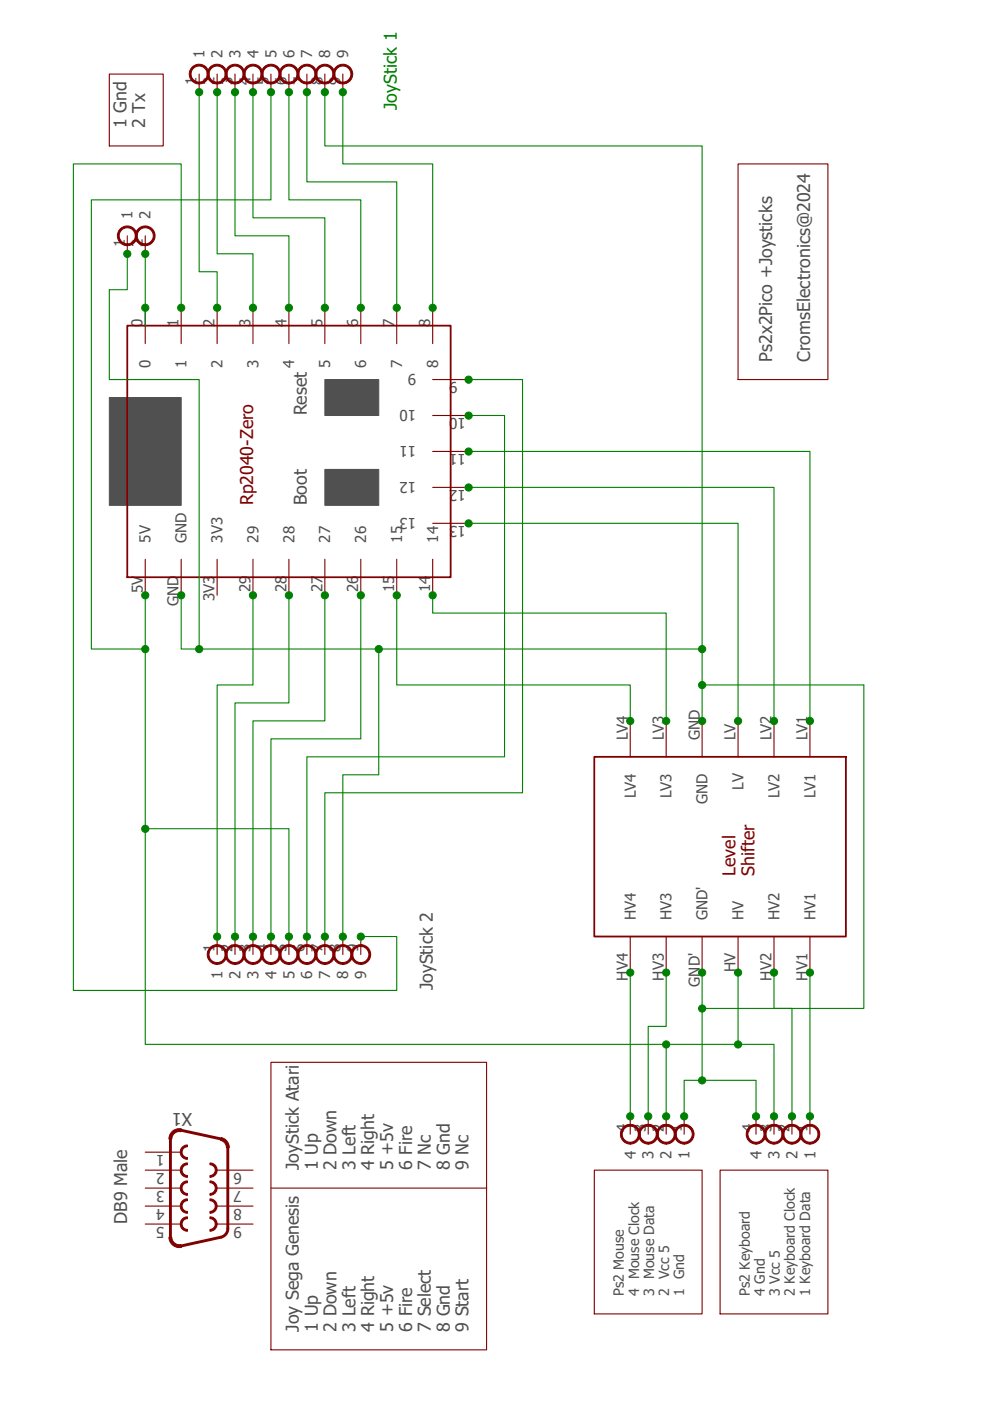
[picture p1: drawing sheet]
<svg xmlns="http://www.w3.org/2000/svg" width="210mm" height="297mm" viewBox="0 0 210 297" stroke-linecap="round" stroke-linejoin="round" font-family="sans-serif">
<g fill="#505050" stroke="#505050" stroke-width=".21">
<path d="M23.2 84.3h15.2v22.8h-15.2z"/>
<path d="M68.9 99.5h11.4v7.6h-11.4z"/>
<path d="M68.9 80.5h11.4v7.6h-11.4z"/>
</g>
<g fill="none" stroke="#800000" stroke-width=".23">
<path d="M23.2 15.7h11.4v15.2h-11.4zM42.2 15.7v3.8M46 15.7v3.8M49.8 15.7v3.8M53.6 15.7v3.8M57.4 15.7v3.8M61.3 15.7v3.8M65.1 15.7v3.8M68.9 15.7v3.8M72.7 15.7v3.8M156.5 34.8h19v45.7h-19zM27 50v3.8"/>
<path d="M30.8 50v3.8M30.8 65.2v7.7M38.4 65.2v7.7M46 65.2v7.7M53.6 65.2v7.7M61.3 65.2v7.7M68.9 65.2v7.7M76.5 65.2v7.7M84.1 65.2v7.7M91.7 65.2v7.7M91.7 95.7h7.7M91.7 88.1h7.7"/>
<path d="M91.7 80.5h7.7M30.8 118.6v7.6M38.4 118.6v7.6M46 118.6v7.6M53.6 118.6v7.6M61.3 118.6v7.6M68.9 118.6v7.6M76.5 118.6v7.6M84.1 118.6v7.6M91.7 118.6v7.6M91.7 111h7.7M91.7 103.3h7.7"/>
<path d="M133.6 152.8v7.7M141.2 152.8v7.7M148.9 152.8v7.7M156.5 152.8v7.7M164.1 152.8v7.7M171.7 152.8v7.7M46 198.6v3.8M49.8 198.6v3.8M53.6 198.6v3.8M57.4 198.6v3.8M61.3 198.6v3.8M65.1 198.6v3.8"/>
<path d="M68.9 198.6v3.8M72.7 198.6v3.8M76.5 198.6v3.8M133.6 198.6v7.6M141.2 198.6v7.6M148.9 198.6v7.6M156.5 198.6v7.6M164.1 198.6v7.6M171.7 198.6v7.6M57.4 225.2h45.8v61h-45.8zM133.6 236.7v3.8M137.4 236.7v3.8"/>
<path d="M141.2 236.7v3.8M145.1 236.7v3.8M160.3 236.7v3.8M164.1 236.7v3.8M167.9 236.7v3.8M171.7 236.7v3.8M30.8 251.9h7.6M30.8 244.3h7.6M30.8 248.1h7.6M30.8 255.7h7.6M30.8 259.5h7.6M46 251.9h7.6"/>
<path d="M46 248.1h7.6M46 255.7h7.6M46 259.5h7.6M57.4 251.9h45.8M126 248.1h22.9v30.5h-22.9zM152.7 248.1h22.8v30.5h-22.8z"/>
</g>
<path d="M27 69h68.5v53.4h-68.5zM126 160.5h53.3v38.1h-53.3z" fill="none" stroke="#800000" stroke-width=".38"/>
<g fill="#800000" stroke="#800000" stroke-width=".21">
<path d="M143.5 239.1a2.09 2.09 0 0 1 3.5 .5 2.09 2.09 0 0 1-1.9 3v-.4a1.71 1.71 0 0 1-1.6-2.5 1.71 1.71 0 0 1 2.9-.3 1.71 1.71 0 0 1-1 2.7l-.3 .1v.4a2.09 2.09 0 0 1-2-1.3 2.09 2.09 0 0 1 .4-2.2z" fill-rule="evenodd"/>
<path d="M139.7 239.1a2.09 2.09 0 0 1 3.5 .5 2.09 2.09 0 0 1-2 3v-.4a1.71 1.71 0 0 1-1.5-2.5 1.71 1.71 0 0 1 2.9-.3 1.71 1.71 0 0 1-1 2.7l-.4 .1v.4a2.1 2.1 0 0 1-1.9-1.3 2.1 2.1 0 0 1 .4-2.2z" fill-rule="evenodd"/>
<path d="M135.9 239.1a2.09 2.09 0 0 1 3.5 .5 2.09 2.09 0 0 1-2 3v-.4a1.71 1.71 0 0 1-1.5-2.5 1.71 1.71 0 0 1 2.9-.3 1.71 1.71 0 0 1-1 2.7l-.4 .1v.4a2.1 2.1 0 0 1-1.9-1.3 2.1 2.1 0 0 1 .4-2.2z" fill-rule="evenodd"/>
<path d="M132.1 239.1a2.09 2.09 0 0 1 3.5 .5 2.09 2.09 0 0 1-2 3v-.4a1.71 1.71 0 0 1-1.5-2.5 1.71 1.71 0 0 1 2.8-.3 1.71 1.71 0 0 1-.9 2.7l-.4 .1v.4a2.1 2.1 0 0 1-1.9-1.3 2.1 2.1 0 0 1 .4-2.2z" fill-rule="evenodd"/>
<path d="M170.2 239.1a2.1 2.1 0 0 1 3.4 .5 2.1 2.1 0 0 1-1.9 3v-.4a1.71 1.71 0 0 1-1.5-2.5 1.71 1.71 0 0 1 2.8-.3 1.71 1.71 0 0 1-.9 2.7l-.4 .1v.4a2.1 2.1 0 0 1-1.9-1.3 2.1 2.1 0 0 1 .4-2.2z" fill-rule="evenodd"/>
<path d="M166.3 239.1a2.1 2.1 0 0 1 3.5 .5 2.1 2.1 0 0 1-1.9 3v-.4a1.71 1.71 0 0 1-1.5-2.5 1.71 1.71 0 0 1 2.8-.3 1.71 1.71 0 0 1-.9 2.7l-.4 .1v.4a2.1 2.1 0 0 1-1.9-1.3 2.1 2.1 0 0 1 .3-2.2z" fill-rule="evenodd"/>
<path d="M162.5 239.1a2.1 2.1 0 0 1 3.5 .5 2.1 2.1 0 0 1-1.9 3v-.4a1.71 1.71 0 0 1-1.6-2.5 1.71 1.71 0 0 1 2.9-.3 1.71 1.71 0 0 1-.9 2.7l-.4 .1v.4a2.1 2.1 0 0 1-1.9-1.3 2.1 2.1 0 0 1 .3-2.2z" fill-rule="evenodd"/>
<path d="M158.7 239.1a2.1 2.1 0 0 1 3.5 .5 2.1 2.1 0 0 1-1.9 3v-.4a1.71 1.71 0 0 1-1.6-2.5 1.71 1.71 0 0 1 2.9-.3 1.71 1.71 0 0 1-.9 2.7l-.4 .1v.4a2.1 2.1 0 0 1-1.9-1.3 2.1 2.1 0 0 1 .3-2.2z" fill-rule="evenodd"/>
<path d="M38.7 247l.9-.4h.2v.4a1.14 1.14 0 0 0-1.2 1.1 1.14 1.14 0 0 0 1.2 1.1v.4a1.53 1.53 0 0 1-1.5-.9 1.53 1.53 0 0 1 .4-1.7z" fill-rule="evenodd"/>
<path d="M44.5 246.6a1.52 1.52 0 0 1 1.5 1.5 1.52 1.52 0 0 1-1.5 1.5v-.4a1.14 1.14 0 0 0 1.1-1.1 1.14 1.14 0 0 0-1.1-1.1z" fill-rule="evenodd"/>
<path d="M38.7 243.2l.9-.4h.2v.3a1.14 1.14 0 0 0-1.2 1.2 1.14 1.14 0 0 0 1.2 1.1v.4a1.53 1.53 0 0 1-1.5-.9 1.53 1.53 0 0 1 .4-1.7z" fill-rule="evenodd"/>
<path d="M44.5 254.2a1.52 1.52 0 0 1 1.5 1.5 1.52 1.52 0 0 1-1.5 1.5v-.3a1.14 1.14 0 0 0 1.1-1.2 1.14 1.14 0 0 0-1.1-1.1z" fill-rule="evenodd"/>
<path d="M38.7 250.8l.9-.4h.2v.4a1.14 1.14 0 0 0-1.2 1.1 1.14 1.14 0 0 0 1.2 1.1v.4a1.53 1.53 0 0 1-1.5-.9 1.53 1.53 0 0 1 .4-1.7z" fill-rule="evenodd"/>
<path d="M44.5 250.4a1.52 1.52 0 0 1 1.5 1.5 1.52 1.52 0 0 1-1.5 1.5v-.4a1.14 1.14 0 0 0 1.1-1.1 1.14 1.14 0 0 0-1.1-1.1z" fill-rule="evenodd"/>
<path d="M38.7 254.6l.9-.4h.2v.4a1.14 1.14 0 0 0-1.2 1.1 1.14 1.14 0 0 0 1.2 1.2v.3a1.53 1.53 0 0 1-1.5-.9 1.53 1.53 0 0 1 .4-1.7z" fill-rule="evenodd"/>
<path d="M44.5 258a1.52 1.52 0 0 1 1.5 1.5 1.52 1.52 0 0 1-1.5 1.5v-.3a1.14 1.14 0 0 0 1.1-1.2 1.14 1.14 0 0 0-1.1-1.1z" fill-rule="evenodd"/>
<path d="M38.7 258.4l.9-.4h.2v.4a1.14 1.14 0 0 0-1.2 1.1 1.14 1.14 0 0 0 1.2 1.2v.3a1.53 1.53 0 0 1-1.5-.9 1.53 1.53 0 0 1 .4-1.7z" fill-rule="evenodd"/>
<path d="M36.5 239.9l.6-.4 .8-.2 .6 .1-.1 .5a1.6 1.6 0 0 0-2 1.6h-.6v-.2l.2-.8z" fill-rule="evenodd"/>
<path d="M46.9 241.2a2.22 2.22 0 0 1 1.7 2.1h-.6l-.1-.6-.3-.5-.8-.4z" fill-rule="evenodd"/>
<path d="M35.8 262.3h.6a1.6 1.6 0 0 0 2 1.6l.1 .6a2.2 2.2 0 0 1-2.7-2.2z" fill-rule="evenodd"/>
<path d="M40.7 14.3a2.09 2.09 0 0 1 3.4 .6 2.09 2.09 0 0 1-1.9 2.9v-.4a1.71 1.71 0 0 1-1.6-2.4 1.71 1.71 0 0 1 2.9-.4 1.71 1.71 0 0 1-.9 2.8h-.4v.4a2.09 2.09 0 0 1-1.9-1.2 2.09 2.09 0 0 1 .4-2.3z" fill-rule="evenodd"/>
<path d="M44.5 14.3a2.09 2.09 0 0 1 3.4 .6 2.09 2.09 0 0 1-1.9 2.9v-.4a1.71 1.71 0 0 1-1.6-2.4 1.71 1.71 0 0 1 2.9-.4 1.71 1.71 0 0 1-.9 2.8h-.4v.4a2.09 2.09 0 0 1-1.9-1.2 2.09 2.09 0 0 1 .4-2.3z" fill-rule="evenodd"/>
<path d="M48.3 14.3a2.09 2.09 0 0 1 3.4 .6 2.09 2.09 0 0 1-1.9 2.9v-.4a1.71 1.71 0 0 1-1.5-2.4 1.71 1.71 0 0 1 2.8-.4 1.71 1.71 0 0 1-.9 2.8h-.4v.4a2.09 2.09 0 0 1-1.9-1.2 2.09 2.09 0 0 1 .4-2.3z" fill-rule="evenodd"/>
<path d="M52.1 14.3a2.09 2.09 0 0 1 3.5 .6 2.09 2.09 0 0 1-2 2.9v-.4a1.71 1.71 0 0 1-1.5-2.4 1.71 1.71 0 0 1 2.9-.4 1.71 1.71 0 0 1-1 2.8h-.4v.4a2.09 2.09 0 0 1-1.9-1.2 2.09 2.09 0 0 1 .4-2.3z" fill-rule="evenodd"/>
<path d="M55.9 14.3a2.09 2.09 0 0 1 3.5 .6 2.09 2.09 0 0 1-2 2.9v-.4a1.71 1.71 0 0 1-1.5-2.4 1.71 1.71 0 0 1 2.9-.4 1.71 1.71 0 0 1-1 2.8h-.4v.4a2.09 2.09 0 0 1-1.9-1.2 2.09 2.09 0 0 1 .4-2.3z" fill-rule="evenodd"/>
<path d="M59.7 14.3a2.09 2.09 0 0 1 3.5 .6 2.09 2.09 0 0 1-1.9 2.9v-.4a1.71 1.71 0 0 1-1.6-2.4 1.71 1.71 0 0 1 2.9-.4 1.71 1.71 0 0 1-1 2.8h-.3v.4a2.09 2.09 0 0 1-1.9-1.2 2.09 2.09 0 0 1 .3-2.3z" fill-rule="evenodd"/>
<path d="M63.5 14.3a2.09 2.09 0 0 1 3.5 .6 2.09 2.09 0 0 1-1.9 2.9v-.4a1.71 1.71 0 0 1-1.6-2.4 1.71 1.71 0 0 1 2.9-.4 1.71 1.71 0 0 1-1 2.8h-.3v.4a2.09 2.09 0 0 1-1.9-1.2 2.09 2.09 0 0 1 .3-2.3z" fill-rule="evenodd"/>
<path d="M67.3 14.3a2.09 2.09 0 0 1 3.5 .6 2.09 2.09 0 0 1-1.9 2.9v-.4a1.71 1.71 0 0 1-1.6-2.4 1.71 1.71 0 0 1 2.9-.4 1.71 1.71 0 0 1-1 2.8h-.3v.4a2.09 2.09 0 0 1-1.9-1.2 2.09 2.09 0 0 1 .3-2.3z" fill-rule="evenodd"/>
<path d="M71.1 14.3a2.09 2.09 0 0 1 3.5 .6 2.09 2.09 0 0 1-1.9 2.9v-.4a1.71 1.71 0 0 1-1.6-2.4 1.71 1.71 0 0 1 2.9-.4 1.71 1.71 0 0 1-1 2.8h-.3v.4a2.08 2.08 0 0 1-1.9-1.2 2.08 2.08 0 0 1 .3-2.3z" fill-rule="evenodd"/>
<path d="M44.5 201a2.09 2.09 0 0 1 3.4 .5 2.09 2.09 0 0 1-1.9 3v-.4a1.71 1.71 0 0 1-1.6-2.4 1.71 1.71 0 0 1 2.9-.4 1.71 1.71 0 0 1-.9 2.7l-.4 .1v.4a2.09 2.09 0 0 1-1.9-1.3 2.09 2.09 0 0 1 .4-2.2z" fill-rule="evenodd"/>
<path d="M48.3 201a2.09 2.09 0 0 1 3.4 .5 2.09 2.09 0 0 1-1.9 3v-.4a1.71 1.71 0 0 1-1.5-2.5 1.71 1.71 0 0 1 2.8-.3 1.71 1.71 0 0 1-.9 2.7l-.4 .1v.4a2.09 2.09 0 0 1-1.9-1.3 2.09 2.09 0 0 1 .4-2.2z" fill-rule="evenodd"/>
<path d="M52.1 201a2.09 2.09 0 0 1 3.5 .5 2.09 2.09 0 0 1-2 3v-.4a1.71 1.71 0 0 1-1.5-2.5 1.71 1.71 0 0 1 2.9-.3 1.71 1.71 0 0 1-1 2.7l-.4 .1v.4a2.09 2.09 0 0 1-1.9-1.3 2.09 2.09 0 0 1 .4-2.2z" fill-rule="evenodd"/>
<path d="M55.9 201a2.09 2.09 0 0 1 3.5 .5 2.09 2.09 0 0 1-2 3v-.4a1.71 1.71 0 0 1-1.5-2.5 1.71 1.71 0 0 1 2.9-.3 1.71 1.71 0 0 1-1 2.7l-.4 .1v.4a2.09 2.09 0 0 1-1.9-1.3 2.09 2.09 0 0 1 .4-2.2z" fill-rule="evenodd"/>
<path d="M59.7 201a2.09 2.09 0 0 1 3.5 .5 2.09 2.09 0 0 1-1.9 3v-.4a1.71 1.71 0 0 1-1.6-2.5 1.71 1.71 0 0 1 2.9-.3 1.71 1.71 0 0 1-1 2.7l-.3 .1v.4a2.09 2.09 0 0 1-1.9-1.3 2.09 2.09 0 0 1 .3-2.2z" fill-rule="evenodd"/>
<path d="M63.5 201a2.09 2.09 0 0 1 3.5 .5 2.09 2.09 0 0 1-1.9 3v-.4a1.71 1.71 0 0 1-1.6-2.5 1.71 1.71 0 0 1 2.9-.3 1.71 1.71 0 0 1-1 2.7l-.3 .1v.4a2.09 2.09 0 0 1-1.9-1.3 2.09 2.09 0 0 1 .3-2.2z" fill-rule="evenodd"/>
<path d="M67.3 201a2.09 2.09 0 0 1 3.5 .5 2.09 2.09 0 0 1-1.9 3v-.4a1.71 1.71 0 0 1-1.6-2.5 1.71 1.71 0 0 1 2.9-.3 1.71 1.71 0 0 1-1 2.7l-.3 .1v.4a2.09 2.09 0 0 1-1.9-1.3 2.09 2.09 0 0 1 .3-2.2z" fill-rule="evenodd"/>
<path d="M71.1 201a2.09 2.09 0 0 1 3.5 .5 2.09 2.09 0 0 1-1.9 3v-.4a1.71 1.71 0 0 1-1.6-2.5 1.71 1.71 0 0 1 2.9-.3 1.71 1.71 0 0 1-1 2.7l-.3 .1v.4a2.08 2.08 0 0 1-1.9-1.3 2.08 2.08 0 0 1 .3-2.2z" fill-rule="evenodd"/>
<path d="M75 201a2.09 2.09 0 0 1 3.4 .5 2.09 2.09 0 0 1-1.9 3v-.4a1.71 1.71 0 0 1-1.6-2.5 1.71 1.71 0 0 1 2.9-.3 1.71 1.71 0 0 1-.9 2.7l-.4 .1v.4a2.08 2.08 0 0 1-1.9-1.3 2.08 2.08 0 0 1 .4-2.2z" fill-rule="evenodd"/>
<path d="M25.4 48.6a2.09 2.09 0 0 1 3.5 .5 2.09 2.09 0 0 1-1.9 3v-.4a1.71 1.71 0 0 1-1.6-2.4 1.71 1.71 0 0 1 2.9-.4 1.71 1.71 0 0 1-1 2.8h-.3v.4a2.1 2.1 0 0 1-1.9-1.2 2.1 2.1 0 0 1 .3-2.3z" fill-rule="evenodd"/>
<path d="M29.2 48.6a2.09 2.09 0 0 1 3.5 .5 2.09 2.09 0 0 1-1.9 3v-.4a1.71 1.71 0 0 1-1.6-2.4 1.71 1.71 0 0 1 2.9-.4 1.71 1.71 0 0 1-.9 2.8h-.4v.4a2.1 2.1 0 0 1-1.9-1.2 2.1 2.1 0 0 1 .3-2.3z" fill-rule="evenodd"/>
</g>
<path d="M38.4 239.6l8.4 1.9M36.1 241.5v20.8M48.3 243.3v17.2l-.1 .7-.7 .8-.7 .3-8.4 1.9" fill="none" stroke="#800000" stroke-width=".61"/>
<g fill="none" stroke="#008000" stroke-width=".23">
<path d="M42.2 19.5v38.1h3.8v7.6M46 19.5v34.3h7.6v11.4M49.8 19.5v30.5h11.5v15.2M53.6 19.5v26.7h15.3v19M57.4 19.5v22.9h-38v95.2h11.4M61.3 19.5v22.9h15.2v22.8M65.1 19.5v19.1h19v26.6M68.9 19.5v11.4h80v106.7M72.7 19.5v15.3h19v30.4M27 53.8v7.6h-3.8v19.1h19v57.1M30.8 53.8v15.2M38.4 65.2v-30.4h-22.8v175.2h68.5v-11.4h-7.6"/>
<path d="M99.4 88.1h7.6v72.4h-41.9v38.1M99.4 80.5h11.4v87.6h-41.9v30.5M99.4 95.7h72.3v57.1M99.4 103.3h64.7v49.5M99.4 111h57.1v41.8M30.8 126.2v49.5M38.4 126.2v11.4h110.5v15.2M53.6 126.2v19h-7.6v53.4M61.3 126.2v22.8h-11.5v49.6M68.9 126.2v26.6h-15.3v45.8M76.5 126.2v30.5h-19.1v41.9M80.3 137.6v26.7h-7.6v34.3"/>
<path d="M84.1 126.2v19h49.5v7.6M91.7 126.2v3.8h49.5v22.8M148.9 145.2h34.3v68.6h-34.3M30.8 175.7h30.5v22.9M30.8 175.7v45.7h125.7v-15.2M133.6 206.2v30.5M141.2 206.2v11.4h-3.8v19.1M148.9 206.2v22.8M164.1 206.2v7.6h3.8v22.9M171.7 206.2v30.5M141.2 221.4v15.3M148.9 229h-3.8v7.7"/>
<path d="M148.9 229h11.4v7.7M156.5 221.4h7.6v15.3"/>
</g>
<g fill="#008000" stroke="#008000" stroke-width=".21">
<circle cx="99.4" cy="95.7" r=".76"/>
<circle cx="171.7" cy="152.9" r=".76"/>
<circle cx="99.4" cy="103.4" r=".76"/>
<circle cx="164.1" cy="152.9" r=".76"/>
<circle cx="99.4" cy="111" r=".76"/>
<circle cx="156.5" cy="152.9" r=".76"/>
<circle cx="91.7" cy="126.2" r=".76"/>
<circle cx="141.2" cy="152.9" r=".76"/>
<circle cx="84.1" cy="126.2" r=".76"/>
<circle cx="133.6" cy="152.9" r=".76"/>
<circle cx="156.5" cy="221.4" r=".76"/>
<circle cx="141.2" cy="221.4" r=".76"/>
<circle cx="61.3" cy="198.6" r=".76"/>
<circle cx="156.5" cy="206.2" r=".76"/>
<circle cx="141.2" cy="236.7" r=".76"/>
<circle cx="164.1" cy="236.7" r=".76"/>
<circle cx="30.8" cy="175.7" r=".76"/>
<circle cx="30.8" cy="137.6" r=".76"/>
<circle cx="30.8" cy="126.2" r=".76"/>
<circle cx="57.4" cy="19.5" r=".76"/>
<circle cx="171.7" cy="206.2" r=".76"/>
<circle cx="171.7" cy="236.7" r=".76"/>
<circle cx="148.9" cy="229.1" r=".76"/>
<circle cx="148.9" cy="206.2" r=".76"/>
<circle cx="145.1" cy="236.7" r=".76"/>
<circle cx="160.3" cy="236.7" r=".76"/>
<circle cx="80.3" cy="137.6" r=".76"/>
<circle cx="72.7" cy="198.6" r=".76"/>
<circle cx="38.4" cy="126.2" r=".76"/>
<circle cx="148.9" cy="152.9" r=".76"/>
<circle cx="148.9" cy="137.6" r=".76"/>
<circle cx="68.9" cy="19.5" r=".76"/>
<circle cx="148.9" cy="213.8" r=".76"/>
<circle cx="148.9" cy="145.2" r=".76"/>
<circle cx="42.2" cy="137.6" r=".76"/>
<circle cx="27" cy="53.8" r=".76"/>
<circle cx="164.1" cy="206.2" r=".76"/>
<circle cx="167.9" cy="236.7" r=".76"/>
<circle cx="133.6" cy="206.2" r=".76"/>
<circle cx="133.6" cy="236.7" r=".76"/>
<circle cx="141.2" cy="206.2" r=".76"/>
<circle cx="137.4" cy="236.7" r=".76"/>
<circle cx="46" cy="65.3" r=".76"/>
<circle cx="42.2" cy="19.5" r=".76"/>
<circle cx="53.6" cy="65.3" r=".76"/>
<circle cx="46" cy="19.5" r=".76"/>
<circle cx="61.3" cy="65.3" r=".76"/>
<circle cx="49.8" cy="19.5" r=".76"/>
<circle cx="46" cy="198.6" r=".76"/>
<circle cx="53.6" cy="126.2" r=".76"/>
<circle cx="49.8" cy="198.6" r=".76"/>
<circle cx="61.3" cy="126.2" r=".76"/>
<circle cx="53.6" cy="198.6" r=".76"/>
<circle cx="68.9" cy="126.2" r=".76"/>
<circle cx="57.4" cy="198.6" r=".76"/>
<circle cx="76.5" cy="126.2" r=".76"/>
<circle cx="65.1" cy="198.6" r=".76"/>
<circle cx="99.4" cy="88.1" r=".76"/>
<circle cx="68.9" cy="198.6" r=".76"/>
<circle cx="99.4" cy="80.5" r=".76"/>
<circle cx="53.6" cy="19.5" r=".76"/>
<circle cx="68.9" cy="65.3" r=".76"/>
<circle cx="61.3" cy="19.5" r=".76"/>
<circle cx="76.5" cy="65.3" r=".76"/>
<circle cx="65.1" cy="19.5" r=".76"/>
<circle cx="84.1" cy="65.3" r=".76"/>
<circle cx="72.7" cy="19.5" r=".76"/>
<circle cx="91.7" cy="65.3" r=".76"/>
<circle cx="76.5" cy="198.6" r=".76"/>
<circle cx="38.4" cy="65.3" r=".76"/>
<circle cx="30.8" cy="53.8" r=".76"/>
<circle cx="30.8" cy="65.3" r=".76"/>
</g>
<text font-size="3.8" fill="#008000" x="84.1" y="23.3" transform="rotate(-90 84.1 23.3)">JoyStick 1</text>
<g font-size="3.8" fill="#505050">
<text x="26.8" y="27.2" transform="rotate(-90 26.8 27.2)">1 Gnd</text>
<text x="30.8" y="27.2" transform="rotate(-90 30.8 27.2)">2 Tx</text>
<text x="163.7" y="76.7" transform="rotate(-90 163.7 76.7)">Ps2x2Pico +Joysticks</text>
<text x="171.7" y="76.7" transform="rotate(-90 171.7 76.7)">CromsElectronics@2024</text>
<text x="65.1" y="88.1" transform="rotate(-90 65.1 88.1)">Reset</text>
<text x="65.1" y="107.1" transform="rotate(-90 65.1 107.1)">Boot</text>
<text x="91.7" y="210" transform="rotate(-90 91.7 210)">JoyStick 2</text>
<text x="40.7" y="235.9" transform="rotate(-180 40.7 235.9)">X1</text>
<text x="63.4" y="248.1" transform="rotate(-90 63.4 248.1)">JoyStick Atari</text>
<text x="67.4" y="248.1" transform="rotate(-90 67.4 248.1)">1 Up</text>
<text x="71.4" y="248.1" transform="rotate(-90 71.4 248.1)">2 Down</text>
<text x="75.4" y="248.1" transform="rotate(-90 75.4 248.1)">3 Left</text>
<text x="79.4" y="248.1" transform="rotate(-90 79.4 248.1)">4 Right</text>
<text x="83.4" y="248.1" transform="rotate(-90 83.4 248.1)">5 +5v</text>
<text x="87.4" y="248.1" transform="rotate(-90 87.4 248.1)">6 Fire</text>
<text x="91.4" y="248.1" transform="rotate(-90 91.4 248.1)">7 Nc</text>
<text x="95.4" y="248.1" transform="rotate(-90 95.4 248.1)">8 Gnd</text>
<text x="99.4" y="248.1" transform="rotate(-90 99.4 248.1)">9 Nc</text>
<text x="27" y="259.5" transform="rotate(-90 27 259.5)">DB9 Male</text>
<text x="63.4" y="282.3" transform="rotate(-90 63.4 282.3)">Joy Sega Genesis</text>
<text x="67.4" y="282.3" transform="rotate(-90 67.4 282.3)">1 Up</text>
<text x="71.4" y="282.3" transform="rotate(-90 71.4 282.3)">2 Down</text>
<text x="75.4" y="282.3" transform="rotate(-90 75.4 282.3)">3 Left</text>
<text x="79.4" y="282.3" transform="rotate(-90 79.4 282.3)">4 Right</text>
<text x="83.4" y="282.3" transform="rotate(-90 83.4 282.3)">5 +5v</text>
<text x="87.4" y="282.3" transform="rotate(-90 87.4 282.3)">6 Fire</text>
<text x="91.4" y="282.3" transform="rotate(-90 91.4 282.3)">7 Select</text>
<text x="95.4" y="282.3" transform="rotate(-90 95.4 282.3)">8 Gnd</text>
<text x="99.4" y="282.3" transform="rotate(-90 99.4 282.3)">9 Start</text>
</g>
<g font-size="3.8" fill="#800000">
<text x="53.6" y="107.1" transform="rotate(-90 53.6 107.1)">Rp2040-Zero</text>
<text x="156" y="185.7" transform="rotate(-90 156 185.7)">Level</text>
<text x="160" y="185.7" transform="rotate(-90 160 185.7)">Shifter</text>
</g>
<g font-size="3.2" fill="#505050">
<text x="41.7" y="18" transform="rotate(-90 41.7 18)">1</text>
<text x="43.4" y="12.2" transform="rotate(-90 43.4 12.2)">1</text>
<text x="45.5" y="18" transform="rotate(-90 45.5 18)">2</text>
<text x="47.2" y="12.2" transform="rotate(-90 47.2 12.2)">2</text>
<text x="49.3" y="18" transform="rotate(-90 49.3 18)">3</text>
<text x="51" y="12.2" transform="rotate(-90 51 12.2)">3</text>
<text x="53.1" y="18" transform="rotate(-90 53.1 18)">4</text>
<text x="54.8" y="12.2" transform="rotate(-90 54.8 12.2)">4</text>
<text x="56.9" y="18" transform="rotate(-90 56.9 18)">5</text>
<text x="58.6" y="12.2" transform="rotate(-90 58.6 12.2)">5</text>
<text x="60.7" y="18" transform="rotate(-90 60.7 18)">6</text>
<text x="62.4" y="12.2" transform="rotate(-90 62.4 12.2)">6</text>
<text x="64.5" y="18" transform="rotate(-90 64.5 18)">7</text>
<text x="66.2" y="12.2" transform="rotate(-90 66.2 12.2)">7</text>
<text x="68.4" y="18" transform="rotate(-90 68.4 18)">8</text>
<text x="70" y="12.2" transform="rotate(-90 70 12.2)">8</text>
<text x="72.2" y="18" transform="rotate(-90 72.2 18)">9</text>
<text x="73.8" y="12.2" transform="rotate(-90 73.8 12.2)">9</text>
<text x="28.1" y="46.5" transform="rotate(-90 28.1 46.5)">1</text>
<text x="31.9" y="46.5" transform="rotate(-90 31.9 46.5)">2</text>
<text x="26.4" y="52.3" transform="rotate(-90 26.4 52.3)">1</text>
<text x="30.3" y="52.3" transform="rotate(-90 30.3 52.3)">2</text>
<text x="30.2" y="69.3" transform="rotate(-90 30.2 69.3)">0</text>
<text x="37.9" y="69.3" transform="rotate(-90 37.9 69.3)">1</text>
<text x="45.5" y="69.3" transform="rotate(-90 45.5 69.3)">2</text>
<text x="53.1" y="69.3" transform="rotate(-90 53.1 69.3)">3</text>
<text x="60.7" y="69.3" transform="rotate(-90 60.7 69.3)">4</text>
<text x="68.3" y="69.3" transform="rotate(-90 68.3 69.3)">5</text>
<text x="76" y="69.3" transform="rotate(-90 76 69.3)">6</text>
<text x="83.6" y="69.3" transform="rotate(-90 83.6 69.3)">7</text>
<text x="91.2" y="69.3" transform="rotate(-90 91.2 69.3)">8</text>
<text x="31.9" y="78.1" transform="rotate(-90 31.9 78.1)">0</text>
<text x="39.5" y="78.1" transform="rotate(-90 39.5 78.1)">1</text>
<text x="47.2" y="78.1" transform="rotate(-90 47.2 78.1)">2</text>
<text x="54.8" y="78.1" transform="rotate(-90 54.8 78.1)">3</text>
<text x="62.4" y="78.1" transform="rotate(-90 62.4 78.1)">4</text>
<text x="70" y="78.1" transform="rotate(-90 70 78.1)">5</text>
<text x="77.6" y="78.1" transform="rotate(-90 77.6 78.1)">6</text>
<text x="85.3" y="78.1" transform="rotate(-90 85.3 78.1)">7</text>
<text x="88.2" y="79.3" transform="rotate(-180 88.2 79.3)">9</text>
<text x="92.9" y="78.1" transform="rotate(-90 92.9 78.1)">8</text>
<text x="97" y="81" transform="rotate(-180 97 81)">9</text>
<text x="88.2" y="87" transform="rotate(-180 88.2 87)">10</text>
<text x="98.8" y="88.6" transform="rotate(-180 98.8 88.6)">10</text>
<text x="88.2" y="94.6" transform="rotate(-180 88.2 94.6)">11</text>
<text x="98.8" y="96.2" transform="rotate(-180 98.8 96.2)">11</text>
<text x="88.2" y="102.2" transform="rotate(-180 88.2 102.2)">12</text>
<text x="98.8" y="103.9" transform="rotate(-180 98.8 103.9)">12</text>
<text x="88.2" y="109.8" transform="rotate(-180 88.2 109.8)">13</text>
<text x="98.8" y="111.5" transform="rotate(-180 98.8 111.5)">13</text>
<text x="31.9" y="115.1" transform="rotate(-90 31.9 115.1)">5V</text>
<text x="39.5" y="115.1" transform="rotate(-90 39.5 115.1)">GND</text>
<text x="47.2" y="115.1" transform="rotate(-90 47.2 115.1)">3V3</text>
<text x="54.8" y="115.1" transform="rotate(-90 54.8 115.1)">29</text>
<text x="62.4" y="115.1" transform="rotate(-90 62.4 115.1)">28</text>
<text x="70" y="115.1" transform="rotate(-90 70 115.1)">27</text>
<text x="77.6" y="115.1" transform="rotate(-90 77.6 115.1)">26</text>
<text x="85.3" y="115.1" transform="rotate(-90 85.3 115.1)">15</text>
<text x="92.9" y="115.1" transform="rotate(-90 92.9 115.1)">14</text>
<text x="30.3" y="125.8" transform="rotate(-90 30.3 125.8)">5V</text>
<text x="53.1" y="125.6" transform="rotate(-90 53.1 125.6)">29</text>
<text x="60.7" y="125.6" transform="rotate(-90 60.7 125.6)">28</text>
<text x="68.3" y="125.6" transform="rotate(-90 68.3 125.6)">27</text>
<text x="76" y="125.6" transform="rotate(-90 76 125.6)">26</text>
<text x="83.6" y="125.6" transform="rotate(-90 83.6 125.6)">15</text>
<text x="91.2" y="125.6" transform="rotate(-90 91.2 125.6)">14</text>
<text x="37.9" y="128.5" transform="rotate(-90 37.9 128.5)">GND</text>
<text x="45.5" y="127.5" transform="rotate(-90 45.5 127.5)">3V3</text>
<text x="133.1" y="157" transform="rotate(-90 133.1 157)">LV4</text>
<text x="140.7" y="157" transform="rotate(-90 140.7 157)">LV3</text>
<text x="148.3" y="157" transform="rotate(-90 148.3 157)">GND</text>
<text x="156" y="157" transform="rotate(-90 156 157)">LV</text>
<text x="163.6" y="157" transform="rotate(-90 163.6 157)">LV2</text>
<text x="171.2" y="157" transform="rotate(-90 171.2 157)">LV1</text>
<text x="157.6" y="167.5" transform="rotate(-90 157.6 167.5)">LV</text>
<text x="134.8" y="169.3" transform="rotate(-90 134.8 169.3)">LV4</text>
<text x="142.4" y="169.3" transform="rotate(-90 142.4 169.3)">LV3</text>
<text x="150" y="170.4" transform="rotate(-90 150 170.4)">GND</text>
<text x="165.3" y="169.3" transform="rotate(-90 165.3 169.3)">LV2</text>
<text x="172.9" y="169.3" transform="rotate(-90 172.9 169.3)">LV1</text>
<text x="134.8" y="195" transform="rotate(-90 134.8 195)">HV4</text>
<text x="142.4" y="195" transform="rotate(-90 142.4 195)">HV3</text>
<text x="150" y="195" transform="rotate(-90 150 195)">GND'</text>
<text x="157.6" y="195" transform="rotate(-90 157.6 195)">HV</text>
<text x="165.3" y="195" transform="rotate(-90 165.3 195)">HV2</text>
<text x="172.9" y="195" transform="rotate(-90 172.9 195)">HV1</text>
<text x="45.5" y="201.8" transform="rotate(-90 45.5 201.8)">1</text>
<text x="49.3" y="201.8" transform="rotate(-90 49.3 201.8)">2</text>
<text x="53.1" y="201.8" transform="rotate(-90 53.1 201.8)">3</text>
<text x="56.9" y="201.8" transform="rotate(-90 56.9 201.8)">4</text>
<text x="60.7" y="201.8" transform="rotate(-90 60.7 201.8)">5</text>
<text x="64.5" y="201.8" transform="rotate(-90 64.5 201.8)">6</text>
<text x="68.4" y="201.8" transform="rotate(-90 68.4 201.8)">7</text>
<text x="72.2" y="201.8" transform="rotate(-90 72.2 201.8)">8</text>
<text x="76" y="201.8" transform="rotate(-90 76 201.8)">9</text>
<text x="47.2" y="207.6" transform="rotate(-90 47.2 207.6)">1</text>
<text x="51" y="207.6" transform="rotate(-90 51 207.6)">2</text>
<text x="54.8" y="207.6" transform="rotate(-90 54.8 207.6)">3</text>
<text x="58.6" y="207.6" transform="rotate(-90 58.6 207.6)">4</text>
<text x="62.4" y="207.6" transform="rotate(-90 62.4 207.6)">5</text>
<text x="66.2" y="207.6" transform="rotate(-90 66.2 207.6)">6</text>
<text x="70" y="207.6" transform="rotate(-90 70 207.6)">7</text>
<text x="73.8" y="207.6" transform="rotate(-90 73.8 207.6)">8</text>
<text x="77.6" y="207.6" transform="rotate(-90 77.6 207.6)">9</text>
<text x="133.1" y="207.9" transform="rotate(-90 133.1 207.9)">HV4</text>
<text x="140.7" y="207.9" transform="rotate(-90 140.7 207.9)">HV3</text>
<text x="148.3" y="209.2" transform="rotate(-90 148.3 209.2)">GND'</text>
<text x="156" y="206.2" transform="rotate(-90 156 206.2)">HV</text>
<text x="163.6" y="207.9" transform="rotate(-90 163.6 207.9)">HV2</text>
<text x="171.2" y="207.9" transform="rotate(-90 171.2 207.9)">HV1</text>
<text x="133.1" y="239.9" transform="rotate(-90 133.1 239.9)">4</text>
<text x="136.9" y="239.9" transform="rotate(-90 136.9 239.9)">3</text>
<text x="140.7" y="239.9" transform="rotate(-90 140.7 239.9)">2</text>
<text x="144.5" y="239.9" transform="rotate(-90 144.5 239.9)">1</text>
<text x="159.8" y="239.9" transform="rotate(-90 159.8 239.9)">4</text>
<text x="163.6" y="239.9" transform="rotate(-90 163.6 239.9)">3</text>
<text x="167.4" y="239.9" transform="rotate(-90 167.4 239.9)">2</text>
<text x="171.2" y="239.9" transform="rotate(-90 171.2 239.9)">1</text>
<text x="34.9" y="244.8" transform="rotate(-180 34.9 244.8)">1</text>
<text x="134.8" y="245.7" transform="rotate(-90 134.8 245.7)">4</text>
<text x="138.6" y="245.7" transform="rotate(-90 138.6 245.7)">3</text>
<text x="142.4" y="245.7" transform="rotate(-90 142.4 245.7)">2</text>
<text x="146.2" y="245.7" transform="rotate(-90 146.2 245.7)">1</text>
<text x="161.4" y="245.7" transform="rotate(-90 161.4 245.7)">4</text>
<text x="165.3" y="245.7" transform="rotate(-90 165.3 245.7)">3</text>
<text x="169.1" y="245.7" transform="rotate(-90 169.1 245.7)">2</text>
<text x="172.9" y="245.7" transform="rotate(-90 172.9 245.7)">1</text>
<text x="34.9" y="248.6" transform="rotate(-180 34.9 248.6)">2</text>
<text x="51.3" y="248.6" transform="rotate(-180 51.3 248.6)">6</text>
<text x="34.9" y="252.4" transform="rotate(-180 34.9 252.4)">3</text>
<text x="34.9" y="256.2" transform="rotate(-180 34.9 256.2)">4</text>
<text x="51.3" y="252.4" transform="rotate(-180 51.3 252.4)">7</text>
<text x="51.3" y="256.2" transform="rotate(-180 51.3 256.2)">8</text>
<text x="34.9" y="260" transform="rotate(-180 34.9 260)">5</text>
<text x="51.3" y="260" transform="rotate(-180 51.3 260)">9</text>
</g>
<g font-size="3" fill="#505050">
<text x="132.3" y="274.7" transform="rotate(-90 132.3 274.7)">Ps2 Mouse</text>
<text x="135.5" y="274.7" transform="rotate(-90 135.5 274.7)">4 Mouse Clock</text>
<text x="138.7" y="274.7" transform="rotate(-90 138.7 274.7)">3 Mouse Data</text>
<text x="141.9" y="274.7" transform="rotate(-90 141.9 274.7)">2 Vcc 5</text>
<text x="145.1" y="274.7" transform="rotate(-90 145.1 274.7)">1 Gnd</text>
<text x="159" y="274.7" transform="rotate(-90 159 274.7)">Ps2 Keyboard</text>
<text x="162.2" y="274.7" transform="rotate(-90 162.2 274.7)">4 Gnd</text>
<text x="165.3" y="274.7" transform="rotate(-90 165.3 274.7)">3 Vcc 5</text>
<text x="168.5" y="274.7" transform="rotate(-90 168.5 274.7)">2 Keyboard Clock</text>
<text x="171.7" y="274.7" transform="rotate(-90 171.7 274.7)">1 Keyboard Data</text>
</g>
</svg>
